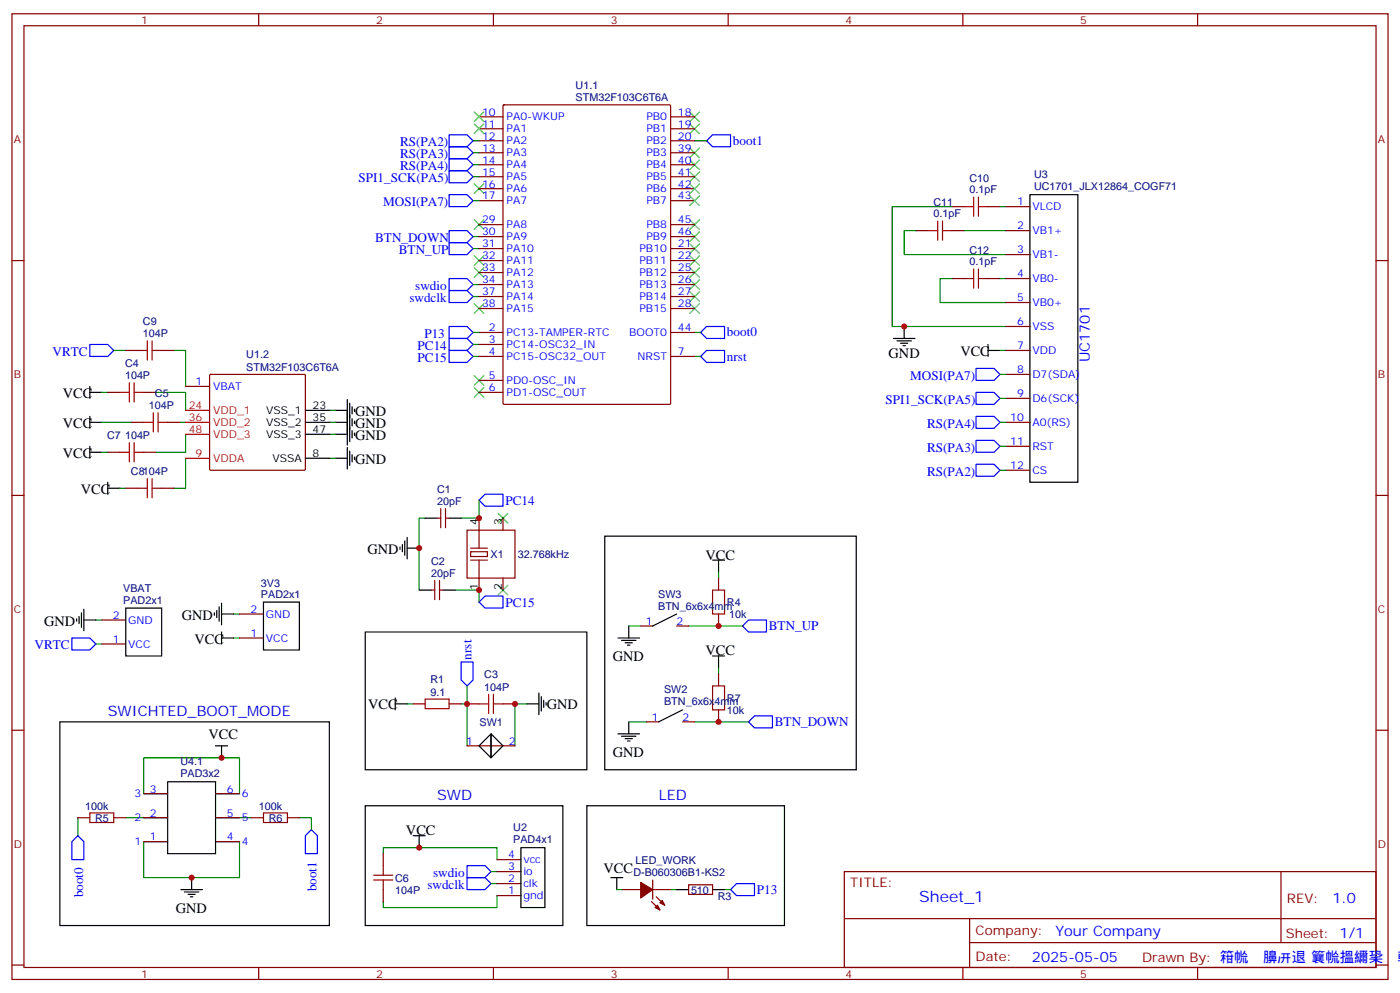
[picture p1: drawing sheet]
<svg xmlns="http://www.w3.org/2000/svg" width="412mm" height="292mm" viewBox="0 0 412 292" stroke-linecap="round" stroke-linejoin="round" font-family="sans-serif">
<g fill="none" stroke="#870000" stroke-width=".35">
<path d="M3.5 4.1h405.4v284.3h-405.4zM7.1 7.6h398.2v277.3h-398.2zM76.2 4.1v3.5M145.3 4.1v3.5M214.5 4.1v3.5M283.6 4.1v3.5M352.8 4.1v3.5M141.1 34.4h7.1M141.1 37.9h7.1M148.2 31l.3-.1h48.7l.3 .1 .1 87.7-.2 .3-48.9 .1-.3-.2zM197.6 34.4h7M197.6 37.9h7"/>
<path d="M141.1 41.5h7.1M141.1 45h7.1M141.1 48.5h7.1M141.1 52h7.1M141.1 55.6h7.1M141.1 59.1h7.1M197.6 41.5h7M197.6 45h7M197.6 48.5h7M197.6 52h7M197.6 55.6h7M197.6 59.1h7"/>
<path d="M3.5 76.7h3.6M141.1 76.7h7.1M141.1 73.2h7.1M141.1 66.1h7.1M141.1 69.7h7.1M197.6 76.7h7M197.6 73.2h7M197.6 66.1h7M197.6 69.7h7M269.9 67.9h3.5M280.5 60.9h3.5M280.5 67.9h3.5"/>
<path d="M291 60.9h3.6M296.3 60.9h7.1M296.3 67.9h7.1M296.3 75h7.1M405.3 76.7h3.6M141.1 97.9h7.1M141.1 80.3h7.1M141.1 83.8h7.1M141.1 87.3h7.1M141.1 90.8h7.1M197.6 97.9h7M197.6 80.3h7"/>
<path d="M197.6 83.8h7M197.6 87.3h7M197.6 90.8h7M280.5 82h3.5M291 82h3.6M296.3 82h7.1M296.3 89.1h7.1M296.3 96.1h7.1M31.7 115.5h3.6M37 103.2h3.6M42.3 115.5h3.6M47.6 103.2h3.6"/>
<path d="M54.7 113.8h7M61.8 110.4l.3-.2 27.7 .1 .2 .3-.1 27.7-.3 .2-27.7-.1-.2-.3zM141.1 101.4h7.1M141.1 105h7.1M141.1 112h7.1M141.1 115.5h7.1M197.6 105h7M296.3 103.2h7.1M296.3 110.2h7.1M296.3 117.3h7.1M31.7 133.2h3.6M38.8 124.4h3.5"/>
<path d="M42.3 133.2h3.6M49.4 124.4h3.5M296.3 124.4h7.1M296.3 131.4h7.1M296.3 138.5h7.1M3.5 145.9h3.6M37 143.8h3.6M47.6 143.8h3.6M128.8 152.6h1M129.8 149.8v5.6M131.2 149.8v5.6M131.2 152.6h1.1"/>
<path d="M137.6 156.1h14.1v14.1h-14.1zM141.1 152.6v8.8M148.2 152.6v3.5M405.3 145.9h3.6M127 173.7h1.1M128.1 170.9v5.7M129.5 170.9v5.7M129.5 173.7h1M138.6 162.5h5v1.4h-5zM141.1 164.9v8.8M148.2 170.2v3.5M211.7 170.2v3.5"/>
<path d="M30 189.6h7M30 182.6h7M70.6 187.9h7M70.6 180.8h7M188.7 184.3h3.6M199.3 184.3h3.5M211.7 180.8v3.5M211.7 198.4v3.6M3.5 215h3.6M121.7 207.3h3.5M132.3 207.3h3.5M137.6 207.3h3.5"/>
<path d="M137.6 219.6h14.1M148.2 207.3h3.5M190.5 212.5h3.5M201.1 212.5h3.5M211.7 209v3.5M405.3 215h3.6M42.3 233.7h7.1M63.5 233.7h7.1M22.9 240.8h3.6M33.5 240.8h3.5M42.3 240.8h7.1M42.3 247.8h7.1"/>
<path d="M63.5 240.8h7.1M63.5 247.8h7.1M74.1 240.8h3.5M84.7 240.8h3.5M112.9 251.4v3.5M146.4 256.6h7.1M146.4 253.1h7.1M192.3 259.1v5.7M248.7 256.6h156.6v28.3h-156.6zM377.3 256.7v20.8M112.9 261.9v3.6M146.4 263.7h7.1"/>
<path d="M146.4 260.2h7.1M183.4 261.9h5.3M191.9 265.5l2.5 2.4M192.3 261.9h5.3M193.3 264.1l2.5 2.4M202.8 260.5h7.1v2.8h-7.1zM248.7 270.5h156.5M285.6 277.5h119.6M285.6 270.5v14.1M3.5 284.2h3.6M76.2 284.9v3.5M145.3 284.9v3.5"/>
<path d="M214.5 284.9v3.5M283.6 284.9v3.5M352.8 284.9v3.5M405.3 284.2h3.6"/>
</g>
<g fill="none" stroke="#000" stroke-width=".35">
<path d="M303.4 57.3h14.1v84.7h-14.1zM263.2 99.7h6.3M266.3 96.1v3.6M26.5 115.5h3.5M26.5 113.8v3.5M102.3 117.7v13.4M103 118.7v11.3M103.7 119.8v2.1M264.2 100.4h4.3M265.3 101.1h2.1M266 101.8h.7M291 103.2h3.6"/>
<path d="M291 101.4v3.6M26.5 122.6v3.5M26.5 131.4v3.5M26.5 124.4h3.5M26.5 133.2h3.5M90 120.8h7M90 124.4h7M90 127.9h7M90 134.9h7M98.8 120.8h3.5M98.8 124.4h3.5M98.8 127.9h3.5"/>
<path d="M98.8 134.9h3.5M102.3 131.8v6.3M103 132.8v4.3M103.7 123.3v2.1M103.7 126.8v2.1M103.7 133.9v2.1M104.4 120.5v.7M104.4 124v.7M104.4 127.5v.7M104.4 134.6v.7M31.7 143.8h3.6M31.7 142v3.5"/>
<path d="M119.2 159.3v4.2M119.9 158.2v6.4M125.2 152.6h3.6M132.3 152.6h3.5M178.2 157.9h74v68.8h-74zM24.7 179.4v6.3M37 179h10.6v14.1h-10.6zM63.9 179.7v2.2M64.6 178.7v4.2M65.3 177.6v6.4M77.6 177.3h10.6v14.1h-10.6zM117.8 161v.7"/>
<path d="M118.5 160.3v2.2M119.9 161.4h3.6M123.5 173.7h3.5M130.5 173.7h3.6M209.9 164.9h3.5M211.7 164.9v3.6M22.6 182.2v.7M23.3 181.5v2.1M24 180.4v4.3M24.7 182.6h3.5M63.1 180.4v.8M65.3 186.1v3.5"/>
<path d="M65.3 187.9h3.5M65.3 180.8h3.5M107.6 186.1h65.3v40.6h-65.3zM182 187.9h6.4M183.1 188.6h4.2M184.1 189.3h2.2M184.9 190h.7M185.2 184.3v3.6M199.3 180.8l-7 3.5M209.9 193.1h3.5M211.7 193.1v3.6M17.6 212.5h79.4v60h-79.4z"/>
<path d="M63.5 219.6h3.5M65.3 219.6v3.5M116.4 207.3h3.5M116.4 205.5v3.5M141.1 219.6l3.5-3.5v7zM144.6 216.1l3.6 3.5-3.6 3.5zM155.2 207.3h3.5M158.7 204.1v6.3M159.5 205.1v4.3M160.2 206.2v2.1M160.9 206.9v.7M182 216.1h6.4"/>
<path d="M183.1 216.8h4.2M184.1 217.5h2.2M184.9 218.2h.7M185.2 212.5v3.6M201.1 209l-7.1 3.5M49.4 230.2h14.1v21.2h-14.1zM107.6 237.2h58.2v35.3h-58.2zM172.9 237.2h58.2v35.3h-58.2zM56.4 258.4v3.5M121.7 246.1h3.5M123.5 246.1v3.5M153.5 249.6h7v17.6h-7z"/>
<path d="M179.9 258.4h3.5M181.7 258.4v3.5M53.3 261.9h6.3M54.3 262.6h4.3M55.4 263.3h2.1M56.1 264.1h.7M199.3 261.9h3.5M209.9 261.9h3.5"/>
</g>
<g fill="none" stroke="#008700" stroke-width=".35">
<path d="M139.3 41.5h1.8M139.3 59.1h1.8M139.3 52h1.8M139.3 45h1.8M139.3 48.5h1.8M204.6 41.5h3.5M139.3 69.7h1.8M139.3 73.2h1.8M269.9 67.9h-3.6v7.1h30M280.5 60.9h-17.7v35.2h33.5M284 67.9h12.3M294.6 60.9h1.7"/>
<path d="M139.3 87.3h1.8M139.3 83.8h1.8M139.3 97.9h1.8M204.6 97.9h1.8M280.5 82h-3.6v7.1h19.4M294.6 82h1.7M30 115.5h1.7M33.5 103.2h3.5M45.9 115.5h8.8v5.3M51.2 103.2h3.5v10.6M139.3 105h1.8M139.3 101.4h1.8"/>
<path d="M204.6 105h1.8M294.6 103.2h1.7M294.6 117.3h1.7M294.6 110.2h1.7M30 124.4h8.8M30 133.2h1.7M52.9 124.4h1.8M54.7 134.9v8.9h-3.5M54.7 127.9v5.3h-8.8M97 134.9h1.8M97 127.9h1.8M97 124.4h1.8"/>
<path d="M97 120.8h1.8M294.6 124.4h1.7M294.6 131.4h1.7M294.6 138.5h1.7M35.3 143.8h1.7M125.2 152.6h-1.7v21.1M141.1 147.3v5.3h-5.3M134.1 173.7h7v3.6M211.7 168.5v1.7M28.2 182.6h1.8M28.2 189.6h1.8M68.8 187.9h1.8"/>
<path d="M68.8 180.8h1.8M185.2 184.3h3.5M202.8 184.3h15.9M211.7 196.7v1.7M119.9 207.3h1.8M135.8 207.3h1.8v12.3M137.6 202v5.3M155.2 207.3h-3.5v12.3M185.2 212.5h5.3M204.6 212.5h15.9M49.4 233.7h-7.1v-10.6h28.3v10.6h-7.1M22.9 240.8v5.3"/>
<path d="M37 240.8h12.4M49.4 247.8h-7.1v10.6h28.3v-10.6h-7.1M63.5 240.8h10.6M88.2 240.8h3.5v3.5M112.9 251.4v-1.8h33.5v3.5M144.6 256.6h1.8M144.6 260.2h1.8M146.4 263.7v3.5h-33.5v-1.7M181.7 261.9h1.7M197.6 261.9h1.7M213.4 261.9h1.8"/>
</g>
<g fill="none" stroke="#00f" stroke-width=".35">
<path d="M132.3 39.7h5.3l1.7 1.8-1.7 1.7h-5.3zM132.3 57.3h5.3l1.7 1.8-1.7 1.8h-5.3zM132.3 50.3h5.3l1.7 1.7-1.7 1.8h-5.3zM132.3 43.2h5.3l1.7 1.8-1.7 1.7h-5.3zM132.3 46.7h5.3l1.7 1.8-1.7 1.8h-5.3zM208.1 41.5l1.8-1.8h5.3v3.5h-5.3zM132.3 71.4h5.3l1.7 1.8-1.7 1.8h-5.3zM132.3 67.9h5.3l1.7 1.8-1.7 1.7h-5.3zM132.3 85.5h5.3l1.7 1.8-1.7 1.8h-5.3zM132.3 82h5.3l1.7 1.8-1.7 1.7h-5.3zM132.3 96.1h5.3l1.7 1.8-1.7 1.8h-5.3zM132.3 99.7h5.3l1.7 1.7-1.7 1.8h-5.3z"/>
<path d="M206.4 97.9l1.7-1.8h5.3v3.6h-5.3zM26.5 101.4h5.2l1.8 1.8-1.8 1.8h-5.2zM132.3 103.2h5.3l1.7 1.8-1.7 1.7h-5.3zM206.4 105l1.7-1.8h5.3v3.5h-5.3zM287.5 108.5h5.3l1.8 1.7-1.8 1.8h-5.3zM287.5 115.5h5.3l1.8 1.8-1.8 1.8h-5.3zM287.5 122.6h5.3l1.8 1.8-1.8 1.7h-5.3zM287.5 129.6h5.3l1.8 1.8-1.8 1.8h-5.3zM287.5 136.7h5.3l1.8 1.8-1.8 1.7h-5.3zM141.1 147.3l1.8-1.8h5.3v3.5h-5.3zM141.1 177.3l1.8-1.8h5.3v3.5h-5.3zM21.2 187.9h5.3l1.7 1.7-1.7 1.8h-5.3z"/>
<path d="M135.8 194.9h3.5v5.3l-1.7 1.8-1.8-1.8zM218.7 184.3l1.8-1.7h5.3v3.5h-5.3zM220.5 212.5l1.7-1.7h5.3v3.5h-5.3zM22.9 246.1l1.8 1.7v5.3h-3.5v-5.3zM91.7 244.3l1.8 1.8v5.3h-3.5v-5.3zM137.6 254.9h5.3l1.7 1.7-1.7 1.8h-5.3zM137.6 258.4h5.3l1.7 1.8-1.7 1.7h-5.3zM217 260.2h5.2v3.5h-5.2l-1.8-1.8z"/>
</g>
<g fill="none" stroke="#3c3" stroke-width=".35">
<path d="M139.7 33l2.8 2.8M139.7 36.5l2.8 2.8M142.5 33l-2.8 2.8M142.5 36.5l-2.8 2.8M203.2 33l2.8 2.8M203.2 36.5l2.8 2.8M206 33l-2.8 2.8M206 36.5l-2.8 2.8M139.7 54.2l2.8 2.8M142.5 54.2l-2.8 2.8M203.2 43.6l2.8 2.8M203.2 47.1l2.8 2.8"/>
<path d="M203.2 50.6l2.8 2.8M203.2 57.7l2.8 2.8M203.2 54.2l2.8 2.8M206 43.6l-2.8 2.8M206 47.1l-2.8 2.8M206 50.6l-2.8 2.8M206 57.7l-2.8 2.8M206 54.2l-2.8 2.8M139.7 64.7l2.8 2.9M139.7 75.3l2.8 2.8M139.7 78.8l2.8 2.9M142.5 64.7l-2.8 2.9"/>
<path d="M142.5 75.3l-2.8 2.8M142.5 78.8l-2.8 2.9M203.2 64.7l2.8 2.9M203.2 68.3l2.8 2.8M203.2 71.8l2.8 2.8M203.2 75.3l2.8 2.8M203.2 78.8l2.8 2.9M206 64.7l-2.8 2.9M206 68.3l-2.8 2.8M206 71.8l-2.8 2.8M206 75.3l-2.8 2.8M206 78.8l-2.8 2.9"/>
<path d="M139.7 89.4l2.8 2.9M142.5 89.4l-2.8 2.9M203.2 89.4l2.8 2.9M203.2 85.9l2.8 2.8M203.2 82.4l2.8 2.8M206 89.4l-2.8 2.9M206 85.9l-2.8 2.8M206 82.4l-2.8 2.8M139.7 110.6l2.8 2.8M139.7 114.1l2.8 2.8M142.5 110.6l-2.8 2.8M142.5 114.1l-2.8 2.8"/>
<path d="M146.8 151.2l2.8 2.8M149.6 151.2l-2.8 2.8M146.8 172.3l2.8 2.9M149.6 172.3l-2.8 2.9"/>
</g>
<path d="M54.7 134.9h7M54.7 120.8h7M54.7 124.4h7M54.7 127.9h7" fill="none" stroke="#f00" stroke-width=".35"/>
<path d="M138.6 164.9h5M138.6 161.4h5" fill="none" stroke="#871200" stroke-width=".35"/>
<g fill="none" stroke="#a10000" stroke-width=".35">
<path d="M286.8 58v5.7M288.2 58v5.7M273.4 67.9h2.8M276.2 65.1v5.6M277.6 67.9h2.9M277.6 65.1v5.6M284 60.9h2.8M286.8 79.2v5.6M288.2 60.9h2.8M288.2 79.2v5.6M284 82h2.8M288.2 82h2.8"/>
<path d="M35.3 115.5h2.8M38.1 112.7v5.7M39.5 115.5h2.8M39.5 112.7v5.7M40.6 103.2h2.8M43.4 100.4v5.6M44.8 100.4v5.6M44.8 103.2h2.8M35.3 133.2h2.8M38.1 130.4v5.6M39.5 130.4v5.6M39.5 133.2h2.8"/>
<path d="M42.3 124.4h2.9M45.2 121.5v5.7M46.6 124.4h2.8M46.6 121.5v5.7M40.6 143.8h2.8M43.4 140.9v5.7M44.8 143.8h2.8M44.8 140.9v5.7M209.9 173.7h3.5v7.1h-3.5zM125.2 205.8h7.1v2.9h-7.1zM141.1 207.3h2.8M143.9 204.4v5.7"/>
<path d="M145.3 207.3h2.9M145.3 204.4v5.7M209.9 202h3.5v7h-3.5zM26.5 239.4h7v2.8h-7zM77.6 239.4h7.1v2.8h-7.1zM110.1 257.7h5.6M110.1 259.1h5.6M112.9 254.9v2.8M112.9 259.1v2.8"/>
</g>
<g fill="#870000" stroke="#870000" stroke-width=".35">
<path d="M194.4 265.8l.7-.7 .7 1.4z"/>
<path d="M193 267.2l.7-.7 .7 1.4z"/>
<path d="M188.7 259.8l3.6 2.1-3.6 2.5z"/>
</g>
<g fill="#c00">
<circle cx="123.5" cy="161.4" r=".88"/>
<circle cx="151.7" cy="207.3" r=".88"/>
<circle cx="65.3" cy="223.1" r=".88"/>
<circle cx="56.4" cy="258.4" r=".88"/>
<circle cx="123.5" cy="249.6" r=".88"/>
<circle cx="211.7" cy="184.3" r=".88"/>
<circle cx="211.7" cy="212.5" r=".88"/>
<circle cx="141.1" cy="152.6" r=".88"/>
<circle cx="141.1" cy="173.7" r=".88"/>
<circle cx="137.6" cy="207.3" r=".88"/>
<circle cx="266.3" cy="96.1" r=".88"/>
</g>
<text font-size="4.6" fill="#00f" x="270.8" y="265.7">Sheet_1</text>
<g font-size="4.2">
<text x="261.8" y="105.3">GND</text>
<text x="282.9" y="104.8">VCC</text>
<text x="18.5" y="117.2">VCC</text>
<text x="18.5" y="126">VCC</text>
<text x="104.6" y="122.5">GND</text>
<text x="104.6" y="126">GND</text>
<text x="104.6" y="129.5">GND</text>
<text x="18.5" y="134.8">VCC</text>
<text x="104.6" y="136.6">GND</text>
<text x="23.8" y="145.4">VCC</text>
<text x="108.3" y="163">GND</text>
<text x="207.8" y="164.8">VCC</text>
<text x="13" y="184.2">GND</text>
<text x="53.6" y="182.4">GND</text>
<text x="57.3" y="189.5">VCC</text>
<text x="180.5" y="194.8">GND</text>
<text x="207.8" y="193">VCC</text>
<text x="108.5" y="208.8">VCC</text>
<text x="161" y="208.8">GND</text>
<text x="61.4" y="217.7">VCC</text>
<text x="180.5" y="223">GND</text>
<text x="119.6" y="245.9">VCC</text>
<text x="177.8" y="257">VCC</text>
<text x="51.7" y="268.8">GND</text>
</g>
<g font-size="4.2" fill="#00f">
<text x="321" y="106.7" transform="rotate(-90 321 106.7)">UC1701</text>
<text x="392.5" y="265.9">1.0</text>
<text x="310.9" y="275.5">Your Company</text>
<text x="304" y="283.3">2025-05-05</text>
</g>
<g font-size="4.2" fill="#00c">
<text x="31.7" y="210.8">SWICHTED_BOOT_MODE</text>
<text x="128.8" y="235.5">SWD</text>
<text x="194" y="235.5">LED</text>
</g>
<g font-size="3.9" fill="#00f">
<text x="117.8" y="43">RS(PA2)</text>
<text x="117.8" y="46.5">RS(PA3)</text>
<text x="215.9" y="42.8">boot1</text>
<text x="105.6" y="53.6">SPI1_SCK(PA5)</text>
<text x="117.8" y="50.1">RS(PA4)</text>
<text x="112.9" y="60.6">MOSI(PA7)</text>
<text x="110.5" y="71.2">BTN_DOWN</text>
<text x="117.5" y="74.8">BTN_UP</text>
<text x="120.6" y="88.9">swdclk</text>
<text x="122.3" y="85.3">swdio</text>
<text x="125" y="99.4">P13</text>
<text x="214.1" y="98.9">boot0</text>
<text x="15.5" y="104.7">VRTC</text>
<text x="123" y="103">PC14</text>
<text x="123" y="106.5">PC15</text>
<text x="214.1" y="106.3">nrst</text>
<text x="268.1" y="111.8">MOSI(PA7)</text>
<text x="260.8" y="118.8">SPI1_SCK(PA5)</text>
<text x="273.1" y="125.9">RS(PA4)</text>
<text x="273.1" y="133">RS(PA3)</text>
<text x="273.1" y="140">RS(PA2)</text>
<text x="148.9" y="148.7">PC14</text>
<text x="148.9" y="178.7">PC15</text>
<text x="226.5" y="185.6">BTN_UP</text>
<text x="10.2" y="191.1">VRTC</text>
<text x="138.9" y="194.2" transform="rotate(-90 138.9 194.2)">nrst</text>
<text x="228.2" y="213.9">BTN_DOWN</text>
<text x="93.3" y="262.4" transform="rotate(-90 93.3 262.4)">boot1</text>
<text x="125.9" y="261.7">swdclk</text>
<text x="127.6" y="258.2">swdio</text>
<text x="223" y="263.3">P13</text>
<text x="24.5" y="264.2" transform="rotate(-90 24.5 264.2)">boot0</text>
</g>
<g font-size="3.9" fill="#800">
<text x="250.5" y="261.2">TITLE:</text>
<text x="379.1" y="265.9">REV:</text>
<text x="287.4" y="275.4">Company:</text>
<text x="378.7" y="276">Sheet: 1/1</text>
<text x="287.4" y="283.1">Date:</text>
<text x="336.4" y="283.2">Drawn By: 䈤㡃쐾䑄㕃退 䉴㡃搵䌤䅃ꐸ䎐</text>
</g>
<g font-size="3.2" fill="#800">
<text x="41.6" y="7.1">1</text>
<text x="110.8" y="7.1">2</text>
<text x="179.9" y="7.1">3</text>
<text x="249.1" y="7.1">4</text>
<text x="318.2" y="7.1">5</text>
<text x="4.1" y="42.2">A</text>
<text x="405.9" y="42.2">A</text>
<text x="4.1" y="111.3">B</text>
<text x="405.9" y="111.3">B</text>
<text x="4.1" y="180.4">C</text>
<text x="405.9" y="180.4">C</text>
<text x="4.1" y="249.6">D</text>
<text x="405.9" y="249.6">D</text>
<text x="41.6" y="287.9">1</text>
<text x="110.8" y="287.9">2</text>
<text x="179.9" y="287.9">3</text>
<text x="249.1" y="287.9">4</text>
<text x="318.2" y="287.9">5</text>
</g>
<g font-size="3.2" fill="#000080">
<text x="169.6" y="29.8">STM32F103C6T6A</text>
<text x="169.6" y="26.1">U1.1</text>
<text x="285.6" y="53.5">C10</text>
<text x="304.6" y="52.5">U3</text>
<text x="285.6" y="57">0.1pF</text>
<text x="304.6" y="55.9">UC1701_JLX12864_COGF71</text>
<text x="275" y="64">0.1pF</text>
<text x="275" y="60.6">C11</text>
<text x="285.6" y="74.7">C12</text>
<text x="285.6" y="78.1">0.1pF</text>
<text x="42.1" y="95.7">C9</text>
<text x="42.1" y="99.3">104P</text>
<text x="72.5" y="105.5">U1.2</text>
<text x="36.8" y="111.7">104P</text>
<text x="36.8" y="108">C4</text>
<text x="72.5" y="109.1">STM32F103C6T6A</text>
<text x="45.6" y="116.8">C5</text>
<text x="43.9" y="120.5">104P</text>
<text x="31.5" y="129.2">C7</text>
<text x="36.8" y="129.3">104P</text>
<text x="38.6" y="139.7">C8104P</text>
<text x="128.8" y="148.7">20pF</text>
<text x="128.8" y="145.2">C1</text>
<text x="127" y="166.4">C2</text>
<text x="144.5" y="164.4">X1</text>
<text x="152.5" y="164.2">32.768kHz</text>
<text x="76.9" y="172.7">3V3</text>
<text x="127" y="169.9">20pF</text>
<text x="36.3" y="178">PAD2x1</text>
<text x="36.3" y="174.5">VBAT</text>
<text x="76.9" y="176.2">PAD2x1</text>
<text x="193.9" y="179.5">BTN_6x6x4mm</text>
<text x="193.9" y="175.9">SW3</text>
<text x="214.1" y="178.5">R4</text>
<text x="214.8" y="182">10k</text>
<text x="126.8" y="201.2">R1</text>
<text x="142.7" y="203.4">104P</text>
<text x="142.7" y="199.8">C3</text>
<text x="126.8" y="204.8">9.1</text>
<text x="195.6" y="207.7">BTN_6x6x4mm</text>
<text x="195.6" y="204.2">SW2</text>
<text x="214.1" y="206.7">R7</text>
<text x="141.3" y="213.8">SW1</text>
<text x="214.1" y="210.2">10k</text>
<text x="53.1" y="225.3">U4.1</text>
<text x="53.1" y="228.9">PAD3x2</text>
<text x="25.1" y="238.5">100k</text>
<text x="76.3" y="238.5">100k</text>
<text x="28" y="242">R5</text>
<text x="79.2" y="242">R6</text>
<text x="151.2" y="244.8">U2</text>
<text x="151.2" y="248.2">PAD4x1</text>
<text x="187.2" y="254.4">LED_WORK</text>
<text x="116.4" y="263.1">104P</text>
<text x="116.4" y="259.6">C6</text>
<text x="186.6" y="258.1">D-B060306B1-KS2</text>
<text x="203.5" y="263.2">510</text>
<text x="211.5" y="265">R3</text>
</g>
<g font-size="3.2" fill="#00f">
<text x="142" y="34">10</text>
<text x="149.2" y="35.5">PA0-WKUP</text>
<text x="190.4" y="35.5">PB0</text>
<text x="199.7" y="34">18</text>
<text x="142" y="37.6">11</text>
<text x="142" y="41.1">12</text>
<text x="149.2" y="39">PA1</text>
<text x="190.4" y="39">PB1</text>
<text x="199.7" y="37.6">19</text>
<text x="199.7" y="41.1">20</text>
<text x="142" y="44.6">13</text>
<text x="149.2" y="42.5">PA2</text>
<text x="149.2" y="46">PA3</text>
<text x="190.4" y="42.5">PB2</text>
<text x="190.4" y="46">PB3</text>
<text x="199.7" y="44.6">39</text>
<text x="142" y="48.2">14</text>
<text x="142" y="51.7">15</text>
<text x="149.2" y="49.6">PA4</text>
<text x="149.2" y="53.1">PA5</text>
<text x="190.4" y="49.6">PB4</text>
<text x="190.4" y="53.1">PB5</text>
<text x="199.7" y="48.2">40</text>
<text x="199.7" y="51.7">41</text>
<text x="142" y="55.2">16</text>
<text x="142" y="58.7">17</text>
<text x="149.2" y="56.6">PA6</text>
<text x="190.4" y="56.6">PB6</text>
<text x="199.7" y="55.2">42</text>
<text x="199.7" y="58.7">43</text>
<text x="142" y="65.8">29</text>
<text x="149.2" y="60.1">PA7</text>
<text x="190.4" y="60.1">PB7</text>
<text x="199.7" y="65.8">45</text>
<text x="299.6" y="60.5">1</text>
<text x="304.1" y="61.9">VLCD</text>
<text x="142" y="69.3">30</text>
<text x="149.2" y="67.2">PA8</text>
<text x="149.2" y="70.7">PA9</text>
<text x="190.4" y="67.2">PB8</text>
<text x="190.4" y="70.7">PB9</text>
<text x="199.7" y="69.3">46</text>
<text x="299.6" y="67.6">2</text>
<text x="304.1" y="69">VB1+</text>
<text x="142" y="72.8">31</text>
<text x="142" y="76.4">32</text>
<text x="149.2" y="74.3">PA10</text>
<text x="149.2" y="77.8">PA11</text>
<text x="188.4" y="74.3">PB10</text>
<text x="188.4" y="77.8">PB11</text>
<text x="199.7" y="72.8">21</text>
<text x="199.7" y="76.4">22</text>
<text x="299.6" y="74.6">3</text>
<text x="304.1" y="76">VB1-</text>
<text x="142" y="79.9">33</text>
<text x="142" y="83.4">34</text>
<text x="149.2" y="81.3">PA12</text>
<text x="188.4" y="81.3">PB12</text>
<text x="199.7" y="79.9">25</text>
<text x="199.7" y="83.4">26</text>
<text x="299.6" y="81.7">4</text>
<text x="304.1" y="83.1">VB0-</text>
<text x="142" y="87">37</text>
<text x="149.2" y="84.8">PA13</text>
<text x="149.2" y="88.4">PA14</text>
<text x="188.4" y="84.8">PB13</text>
<text x="188.4" y="88.4">PB14</text>
<text x="199.7" y="87">27</text>
<text x="299.6" y="88.7">5</text>
<text x="142" y="90.5">38</text>
<text x="149.2" y="91.9">PA15</text>
<text x="188.4" y="91.9">PB15</text>
<text x="199.7" y="90.5">28</text>
<text x="299.6" y="95.8">6</text>
<text x="304.1" y="90.1">VB0+</text>
<text x="144" y="97.5">2</text>
<text x="144" y="101.1">3</text>
<text x="149.2" y="99">PC13-TAMPER-RTC</text>
<text x="185.4" y="99">BOOT0</text>
<text x="199.7" y="97.5">44</text>
<text x="304.1" y="97.2">VSS</text>
<text x="144" y="104.6">4</text>
<text x="149.2" y="102.5">PC14-OSC32_IN</text>
<text x="149.2" y="106">PC15-OSC32_OUT</text>
<text x="187.8" y="106">NRST</text>
<text x="199.7" y="104.6">7</text>
<text x="299.6" y="102.8">7</text>
<text x="304.1" y="104.2">VDD</text>
<text x="57.6" y="113.4">1</text>
<text x="144" y="111.7">5</text>
<text x="149.2" y="113.1">PD0-OSC_IN</text>
<text x="299.6" y="109.9">8</text>
<text x="304.1" y="111.3">D7(SDA)</text>
<text x="62.8" y="114.8">VBAT</text>
<text x="144" y="115.2">6</text>
<text x="149.2" y="116.6">PD1-OSC_OUT</text>
<text x="299.6" y="116.9">9</text>
<text x="304.1" y="118.4">D6(SCK)</text>
<text x="297.6" y="124">10</text>
<text x="304.1" y="125.4">A0(RS)</text>
<text x="297.6" y="131.1">11</text>
<text x="304.1" y="132.5">RST</text>
<text x="297.6" y="138.1">12</text>
<text x="304.1" y="139.5">CS</text>
<text x="33.3" y="182.2">2</text>
<text x="37.7" y="183.6">GND</text>
<text x="73.8" y="180.4">2</text>
<text x="78.3" y="181.9">GND</text>
<text x="190.2" y="184">1</text>
<text x="199.3" y="184">2</text>
<text x="33.3" y="189.3">1</text>
<text x="37.7" y="190.7">VCC</text>
<text x="73.8" y="187.5">1</text>
<text x="78.3" y="188.9">VCC</text>
<text x="192" y="212.2">1</text>
<text x="201.1" y="212.2">2</text>
<text x="137.3" y="219.3">1</text>
<text x="149.9" y="219.3">2</text>
<text x="44.1" y="233.4">3</text>
<text x="66.8" y="233.4">6</text>
<text x="39.6" y="234.8">3</text>
<text x="71.3" y="234.8">6</text>
<text x="39.6" y="241.8">2</text>
<text x="44.1" y="240.4">2</text>
<text x="66.8" y="240.4">5</text>
<text x="71.3" y="241.8">5</text>
<text x="39.6" y="248.9">1</text>
<text x="44.1" y="247.5">1</text>
<text x="66.8" y="247.5">4</text>
<text x="71.3" y="248.9">4</text>
<text x="149.7" y="256.3">3</text>
<text x="149.7" y="252.8">4</text>
<text x="154.2" y="257.7">io</text>
<text x="154.2" y="254.2">vcc</text>
<text x="149.7" y="263.3">1</text>
<text x="149.7" y="259.8">2</text>
<text x="154.2" y="261.2">clk</text>
<text x="154.2" y="264.8">gnd</text>
</g>
<g font-size="3.2" fill="#f00">
<text x="55.6" y="120.5">24</text>
<text x="55.6" y="124">36</text>
<text x="62.8" y="121.9">VDD_1</text>
<text x="62.8" y="125.4">VDD_2</text>
<text x="55.6" y="127.5">48</text>
<text x="62.8" y="128.9">VDD_3</text>
<text x="57.6" y="134.6">9</text>
<text x="62.8" y="136">VDDA</text>
</g>
<g font-size="3.2">
<text x="78.4" y="121.9">VSS_1</text>
<text x="78.4" y="125.4">VSS_2</text>
<text x="92.1" y="120.5">23</text>
<text x="92.1" y="124">35</text>
<text x="78.4" y="128.9">VSS_3</text>
<text x="92.1" y="127.5">47</text>
<text x="80.2" y="136">VSSA</text>
<text x="92.1" y="134.6">8</text>
<text x="140.8" y="154.7" transform="rotate(-90 140.8 154.7)">4</text>
<text x="147.8" y="154.7" transform="rotate(-90 147.8 154.7)">3</text>
<text x="140.8" y="173.6" transform="rotate(-90 140.8 173.6)">1</text>
<text x="147.8" y="173.6" transform="rotate(-90 147.8 173.6)">2</text>
</g>
</svg>
